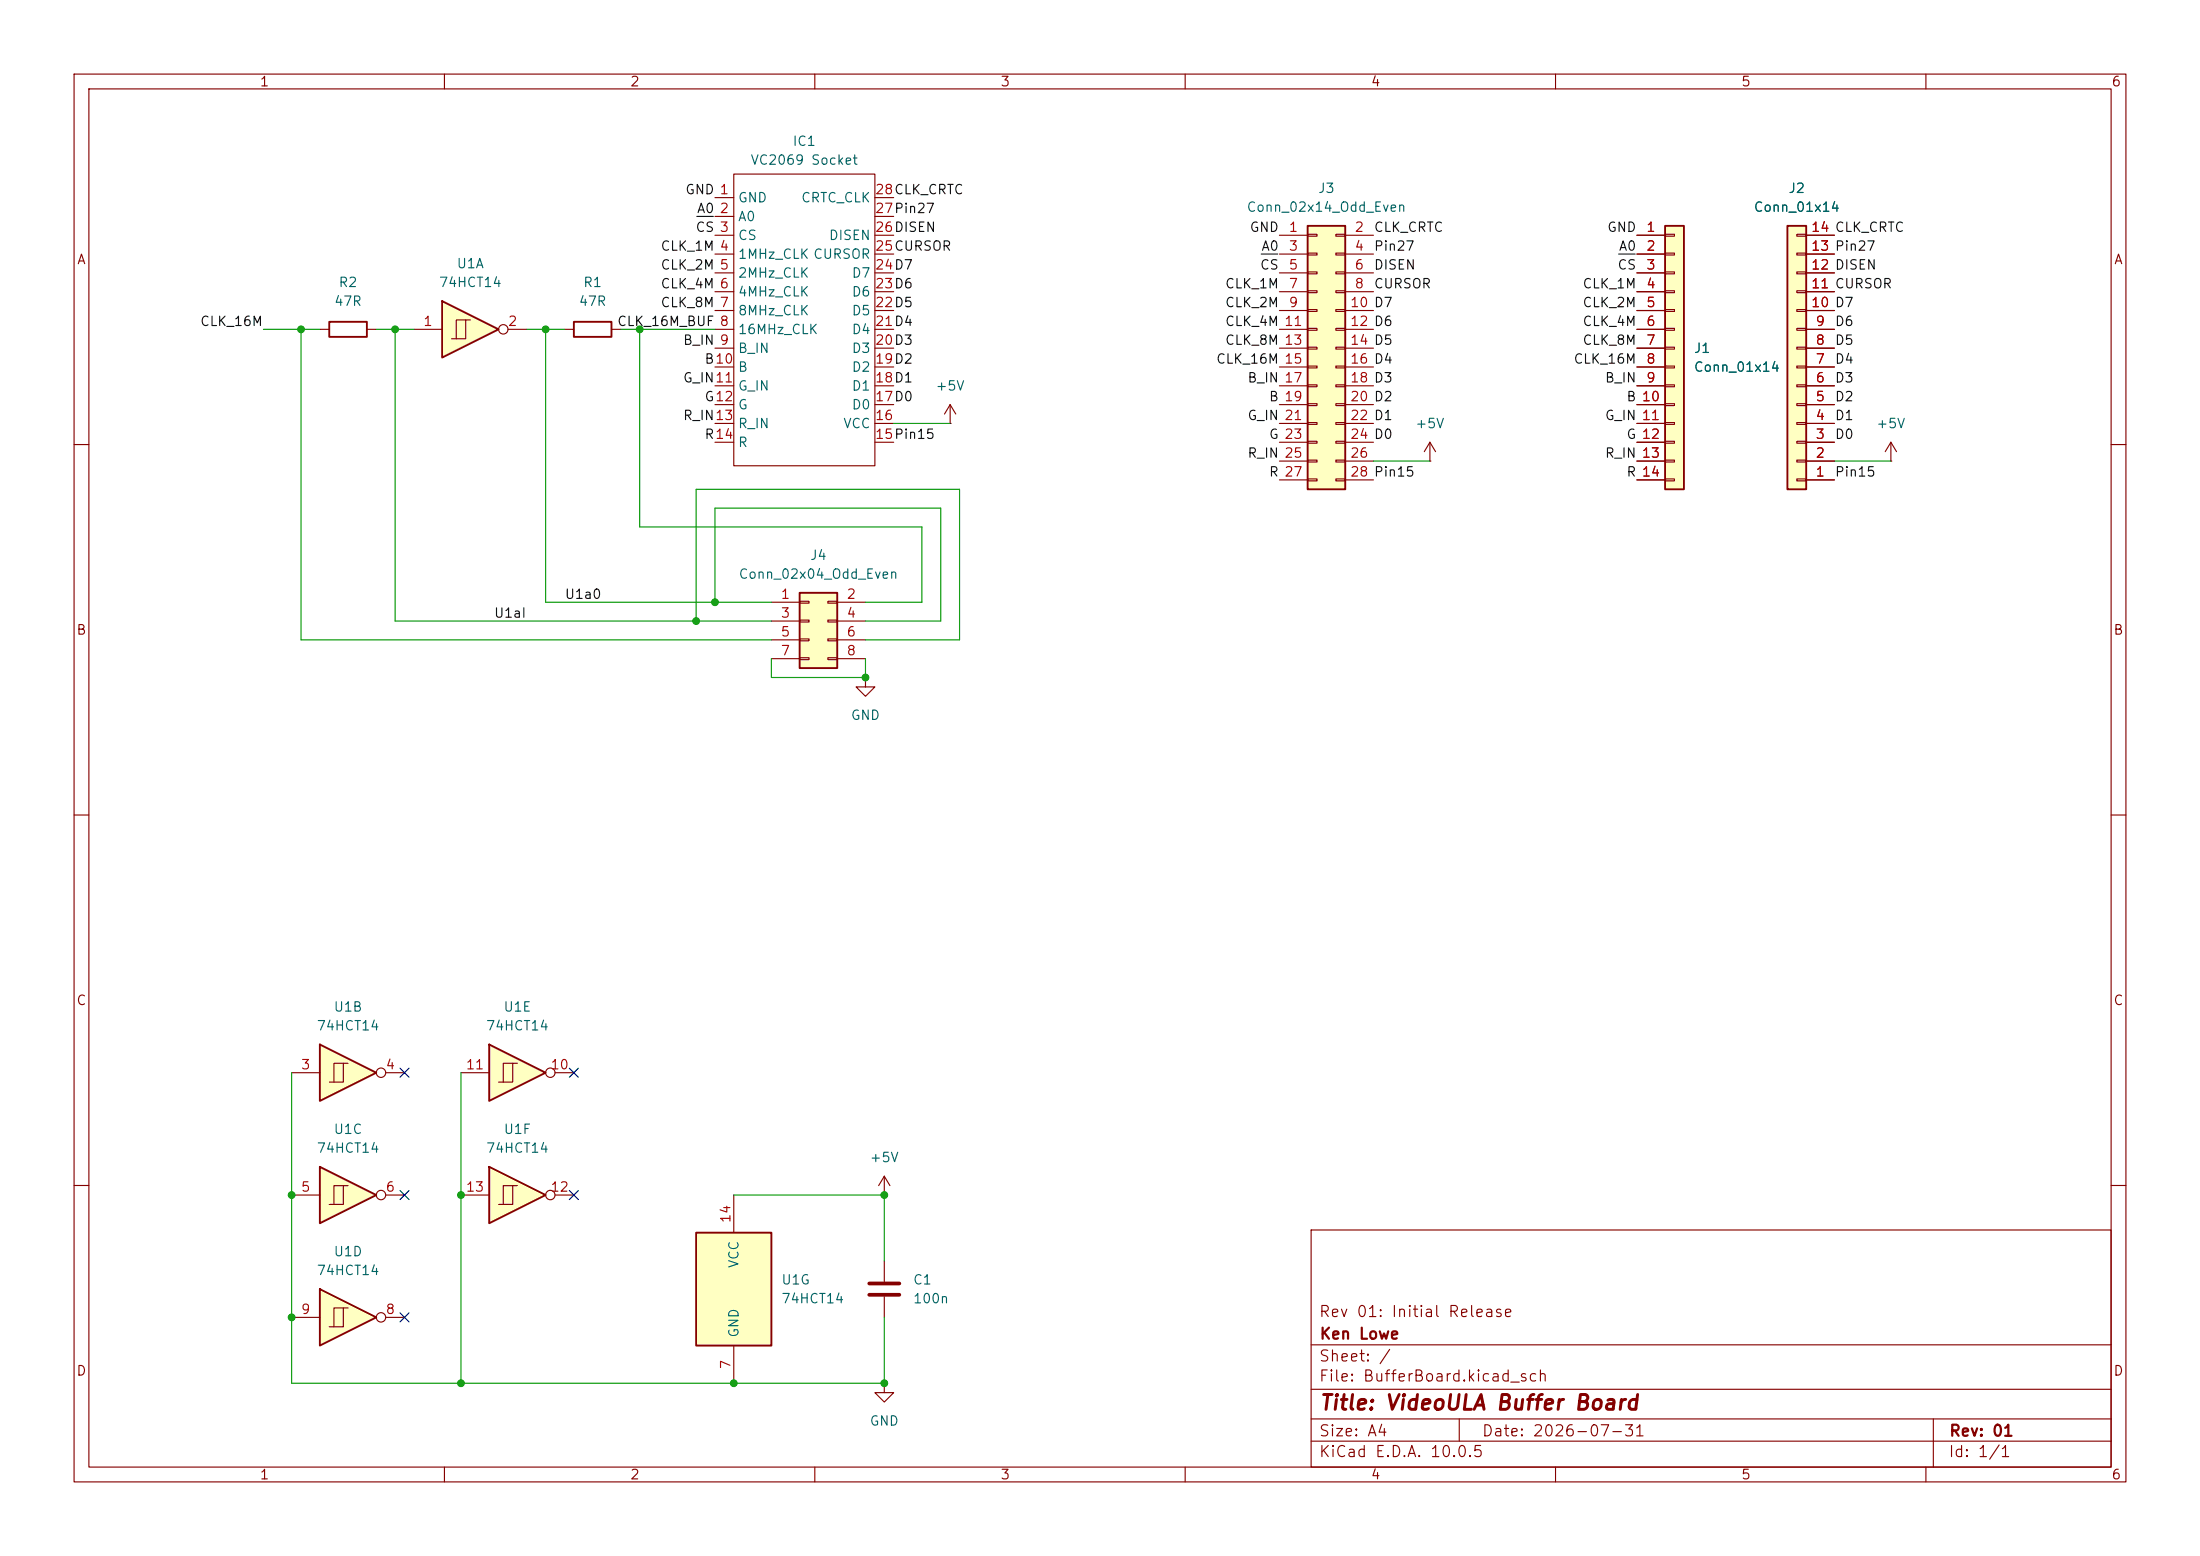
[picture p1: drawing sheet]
<svg xmlns="http://www.w3.org/2000/svg" width="297mm" height="210mm" viewBox="0 0 297 210" stroke-linecap="round" stroke-linejoin="round" font-family="sans-serif">
<g fill="none" stroke="#840000" stroke-width=".15">
<path d="M10 10h277v190h-277zM12 12h273v186h-273zM60 10v2M110 10v2M160 10v2M210 10v2M260 10v2M10 60h2M285 60h2M10 110h2M285 110h2M10 160h2"/>
<path d="M177 166h108v32h-108zM285 160h2M60 198v2M110 198v2M160 198v2M177 194.5h108M177 191.5h108M177 187.5h108M177 181.5h108M197 191.5v3M210 198v2M260 198v2"/>
<path d="M261 191.5v6.5"/>
</g>
<path d="M43.2 141l7.6 3.8-7.6 3.8z" fill="#ffffc2"/>
<path d="M43.2 141l7.6 3.8-7.6 3.8z" fill="none" stroke="#840000" stroke-width=".25"/>
<g fill="none" stroke="#840000" stroke-width=".15">
<path d="M96.5 26.7h2.6M96.5 29.2h2.6M96.5 31.8h2.6M96.5 34.3h2.6M96.5 36.8h2.6M96.5 39.4h2.6M99.1 23.5h19v39.4h-19zM118.1 26.7h2.5M118.1 29.2h2.5M118.1 31.8h2.5M118.1 34.3h2.5M118.1 36.8h2.5"/>
<path d="M118.1 39.4h2.5M96.5 41.9h2.6M96.5 44.5h2.6M96.5 47h2.6M96.5 49.5h2.6M96.5 52.1h2.6M96.5 54.6h2.6M96.5 57.2h2.6M96.5 59.7h2.6M118.1 41.9h2.5M118.1 44.5h2.5M118.1 47h2.5"/>
<path d="M118.1 49.5h2.5M118.1 52.1h2.5M118.1 54.6h2.5M118.1 57.2h2.5M118.1 59.7h2.5M128.3 57.2h.1M128.3 54.6l-.8 1.3M128.3 54.6l.7 1.3M128.3 54.6v2.6M193 59.7l-.7 1.3M193 59.7l.8 1.3M193 59.7v2.5"/>
<path d="M193 62.2h.1M39.4 144.8h3.8M46.4 143.5h-1.3v2.6M47 143.5h-.6v2.6h-2M52.1 144.8h2.5M119.4 186.7v1.3h1.2l-1.2 1.2-1.3-1.2h1.3M119.4 186.7h.1"/>
<circle cx="51.4" cy="144.8" r=".63"/>
</g>
<path d="M66 157.5l7.7 3.8-7.7 3.8z" fill="#ffffc2"/>
<path d="M44.4 43.4h5.1v2.1h-5.1zM66 157.5l7.7 3.8-7.7 3.8z" fill="none" stroke="#840000" stroke-width=".25"/>
<g fill="none" stroke="#840000" stroke-width=".15">
<path d="M43.2 44.5h1.2M49.5 44.5h1.3M62.2 161.3h3.8M69.2 160h-1.3v2.6M69.8 160h-.6v2.6h-1.9M74.9 161.3h2.6"/>
<circle cx="74.3" cy="161.3" r=".63"/>
</g>
<path d="M66 141l7.7 3.8-7.7 3.8z" fill="#ffffc2"/>
<path d="M66 141l7.7 3.8-7.7 3.8z" fill="none" stroke="#840000" stroke-width=".25"/>
<g fill="none" stroke="#840000" stroke-width=".15">
<path d="M62.2 144.8h3.8M69.2 143.5h-1.3v2.6M69.8 143.5h-.6v2.6h-1.9M74.9 144.8h2.6"/>
<circle cx="74.3" cy="144.8" r=".63"/>
</g>
<path d="M43.2 174l7.6 3.8-7.6 3.8z" fill="#ffffc2"/>
<path d="M43.2 174l7.6 3.8-7.6 3.8z" fill="none" stroke="#840000" stroke-width=".25"/>
<g fill="none" stroke="#840000" stroke-width=".15">
<path d="M255.3 59.7l-.8 1.3M255.3 59.7l.7 1.3M255.3 59.7v2.5M255.3 62.2h.1M119.4 158.8l-.8 1.2M119.4 158.8l.7 1.2M119.4 158.8v2.5M39.4 177.8h3.8M46.4 176.5h-1.3v2.6M47 176.5h-.6v2.6h-2M52.1 177.8h2.5M119.4 161.3h.1"/>
<circle cx="51.4" cy="177.8" r=".63"/>
</g>
<path d="M241.3 30.5h2.5v35.5h-2.5z" fill="#ffffc2"/>
<path d="M241.3 30.5h2.5v35.5h-2.5z" fill="none" stroke="#840000" stroke-width=".25"/>
<g fill="none" stroke="#840000" stroke-width=".15">
<path d="M242.6 39.2h1.2v.3h-1.2zM242.6 36.7h1.2v.3h-1.2zM242.6 34.2h1.2v.2h-1.2zM242.6 31.6h1.2v.3h-1.2zM243.8 39.4h3.8M243.8 36.8h3.8M243.8 34.3h3.8M243.8 31.8h3.8M242.6 59.6h1.2v.2h-1.2zM242.6 57h1.2v.3h-1.2zM242.6 54.5h1.2v.2h-1.2zM242.6 51.9h1.2v.3h-1.2z"/>
<path d="M242.6 49.4h1.2v.3h-1.2zM242.6 46.9h1.2v.2h-1.2zM242.6 44.3h1.2v.3h-1.2zM242.6 41.8h1.2v.2h-1.2zM243.8 59.7h3.8M243.8 57.2h3.8M243.8 54.6h3.8M243.8 52.1h3.8M243.8 49.5h3.8M243.8 47h3.8M243.8 44.5h3.8M243.8 41.9h3.8"/>
<path d="M242.6 64.6h1.2v.3h-1.2zM242.6 62.1h1.2v.3h-1.2zM243.8 64.8h3.8M243.8 62.2h3.8"/>
</g>
<path d="M94 166.4h10.1v15.2h-10.1z" fill="#ffffc2"/>
<path d="M94 166.4h10.1v15.2h-10.1z" fill="none" stroke="#840000" stroke-width=".25"/>
<path d="M99.1 161.3v5.1M119.4 170.2v2.8M119.4 175v2.8M99.1 181.6v5.1" fill="none" stroke="#840000" stroke-width=".15"/>
<path d="M117.3 173.2h4.1M117.3 174.8h4.1" fill="none" stroke="#840000" stroke-width=".51"/>
<path d="M107.9 80h5.1v10.2h-5.1z" fill="#ffffc2"/>
<path d="M107.9 80h5.1v10.2h-5.1z" fill="none" stroke="#840000" stroke-width=".25"/>
<g fill="none" stroke="#840000" stroke-width=".15">
<path d="M104.1 81.3h3.8M104.1 83.8h3.8M104.1 86.4h3.8M104.1 88.9h3.8M107.9 81.2h1.3v.2h-1.3zM107.9 83.7h1.3v.2h-1.3zM107.9 86.2h1.3v.3h-1.3zM107.9 88.8h1.3v.2h-1.3zM111.8 81.2h1.2v.2h-1.2zM111.8 83.7h1.2v.2h-1.2zM111.8 86.2h1.2v.3h-1.2zM111.8 88.8h1.2v.2h-1.2z"/>
<path d="M113 81.3h3.8M113 83.8h3.8M113 86.4h3.8M113 88.9h3.8M116.8 91.4v1.3h1.3l-1.3 1.3-1.2-1.3h1.2M116.8 91.4h.1"/>
</g>
<path d="M59.7 40.6l7.6 3.9-7.6 3.8z" fill="#ffffc2"/>
<path d="M59.7 40.6l7.6 3.9-7.6 3.8zM77.5 43.4h5v2.1h-5z" fill="none" stroke="#840000" stroke-width=".25"/>
<g fill="none" stroke="#840000" stroke-width=".15">
<path d="M55.9 44.5h3.8M62.9 43.2h-1.3v2.5M63.5 43.2h-.6v2.5h-1.9M68.6 44.5h2.5M76.2 44.5h1.3M82.5 44.5h1.3"/>
<circle cx="67.9" cy="44.4" r=".63"/>
</g>
<path d="M176.5 30.5h5.1v35.5h-5.1z" fill="#ffffc2"/>
<path d="M176.5 30.5h5.1v35.5h-5.1z" fill="none" stroke="#840000" stroke-width=".25"/>
<g fill="none" stroke="#840000" stroke-width=".15">
<path d="M172.7 31.8h3.8M172.7 34.3h3.8M172.7 36.8h3.8M172.7 39.4h3.8M176.5 31.6h1.3v.3h-1.3zM176.5 34.2h1.3v.2h-1.3zM176.5 36.7h1.3v.3h-1.3zM176.5 39.2h1.3v.3h-1.3zM180.3 31.6h1.3v.3h-1.3zM180.3 34.2h1.3v.2h-1.3zM180.3 36.7h1.3v.3h-1.3zM180.3 39.2h1.3v.3h-1.3z"/>
<path d="M181.6 31.8h3.8M181.6 34.3h3.8M181.6 36.8h3.8M181.6 39.4h3.8M172.7 41.9h3.8M172.7 44.5h3.8M172.7 47h3.8M172.7 49.5h3.8M172.7 52.1h3.8M172.7 54.6h3.8M172.7 57.2h3.8M172.7 59.7h3.8"/>
<path d="M176.5 41.8h1.3v.2h-1.3zM176.5 44.3h1.3v.3h-1.3zM176.5 46.9h1.3v.2h-1.3zM176.5 49.4h1.3v.3h-1.3zM176.5 51.9h1.3v.3h-1.3zM176.5 54.5h1.3v.2h-1.3zM176.5 57h1.3v.3h-1.3zM176.5 59.6h1.3v.2h-1.3zM180.3 41.8h1.3v.2h-1.3zM180.3 44.3h1.3v.3h-1.3zM180.3 46.9h1.3v.2h-1.3zM180.3 49.4h1.3v.3h-1.3z"/>
<path d="M180.3 51.9h1.3v.3h-1.3zM180.3 54.5h1.3v.2h-1.3zM180.3 57h1.3v.3h-1.3zM180.3 59.6h1.3v.2h-1.3zM181.6 41.9h3.8M181.6 44.5h3.8M181.6 47h3.8M181.6 49.5h3.8M181.6 52.1h3.8M181.6 54.6h3.8M181.6 57.2h3.8M181.6 59.7h3.8"/>
<path d="M172.7 62.2h3.8M172.7 64.8h3.8M176.5 62.1h1.3v.3h-1.3zM176.5 64.6h1.3v.3h-1.3zM180.3 62.1h1.3v.3h-1.3zM180.3 64.6h1.3v.3h-1.3zM181.6 62.2h3.8M181.6 64.8h3.8"/>
</g>
<path d="M224.8 30.5h2.5v35.5h-2.5z" fill="#ffffc2"/>
<path d="M224.8 30.5h2.5v35.5h-2.5z" fill="none" stroke="#840000" stroke-width=".25"/>
<g fill="none" stroke="#840000" stroke-width=".15">
<path d="M221 31.8h3.8M221 34.3h3.8M221 36.8h3.8M221 39.4h3.8M224.8 31.6h1.3v.3h-1.3zM224.8 34.2h1.3v.2h-1.3zM224.8 36.7h1.3v.3h-1.3zM224.8 39.2h1.3v.3h-1.3zM221 41.9h3.8M221 44.5h3.8M221 47h3.8M221 49.5h3.8"/>
<path d="M221 52.1h3.8M221 54.6h3.8M221 57.2h3.8M221 59.7h3.8M224.8 41.8h1.3v.2h-1.3zM224.8 44.3h1.3v.3h-1.3zM224.8 46.9h1.3v.2h-1.3zM224.8 49.4h1.3v.3h-1.3zM224.8 51.9h1.3v.3h-1.3zM224.8 54.5h1.3v.2h-1.3zM224.8 57h1.3v.3h-1.3zM224.8 59.6h1.3v.2h-1.3z"/>
<path d="M221 62.2h3.8M221 64.8h3.8M224.8 62.1h1.3v.3h-1.3zM224.8 64.6h1.3v.3h-1.3z"/>
</g>
<path d="M43.2 157.5l7.6 3.8-7.6 3.8z" fill="#ffffc2"/>
<path d="M43.2 157.5l7.6 3.8-7.6 3.8z" fill="none" stroke="#840000" stroke-width=".25"/>
<g fill="none" stroke="#840000" stroke-width=".15">
<path d="M221 31.8h3.8M221 34.3h3.8M221 36.8h3.8M221 39.4h3.8M243.8 31.8h3.8M243.8 34.3h3.8M243.8 36.8h3.8M243.8 39.4h3.8M221 41.9h3.8M221 44.5h3.8M221 47h3.8M221 49.5h3.8"/>
<path d="M221 52.1h3.8M221 54.6h3.8M221 57.2h3.8M221 59.7h3.8M243.8 41.9h3.8M243.8 44.5h3.8M243.8 47h3.8M243.8 49.5h3.8M243.8 52.1h3.8M243.8 54.6h3.8M243.8 57.2h3.8M243.8 59.7h3.8"/>
<path d="M221 62.2h3.8M221 64.8h3.8M243.8 62.2h3.8M243.8 64.8h3.8M39.4 161.3h3.8M46.4 160h-1.3v2.6M47 160h-.6v2.6h-2M52.1 161.3h2.5"/>
<circle cx="51.4" cy="161.3" r=".63"/>
</g>
<path d="M94.1 29.2h2.2M170.3 34.3h2.2M218.5 34.3h2.3" fill="none" stroke="#0f0f0f" stroke-width=".15"/>
<g fill="none" stroke="#009600" stroke-width=".15">
<path d="M35.6 44.5h7.6M40.6 44.5v41.9h63.5M50.8 44.5h5.1M53.3 44.5v39.3h50.8M71.1 44.5h5.1M73.7 44.5v36.8h30.4M83.8 44.5h12.7M86.4 44.5v26.6h38.1v10.2h-7.7M120.6 57.2h7.7M185.4 62.2h7.6M247.6 62.2h7.7M94 83.8v-17.8h35.5v20.4h-12.7"/>
<path d="M96.5 81.3v-12.7h30.5v15.2h-10.2M104.1 88.9v2.5h12.7v-2.5M39.4 144.8v41.9h80v-8.9M62.2 144.8v41.9M99.1 161.3h20.3v8.9"/>
</g>
<path d="M54 144.2l1.2 1.2M55.2 144.2l-1.2 1.2M76.9 144.2l1.2 1.2M78.1 144.2l-1.2 1.2M54 177.2l1.2 1.2M54 160.7l1.2 1.2M55.2 177.2l-1.2 1.2M55.2 160.7l-1.2 1.2M76.9 160.7l1.2 1.2M78.1 160.7l-1.2 1.2" fill="none" stroke="#000084" stroke-width=".15"/>
<g fill="#009600" stroke="#009600" stroke-width=".14">
<circle cx="119.4" cy="186.7" r=".46"/>
<circle cx="99.1" cy="186.7" r=".46"/>
<circle cx="62.2" cy="186.7" r=".46"/>
<circle cx="39.4" cy="177.8" r=".46"/>
<circle cx="116.8" cy="91.4" r=".46"/>
<circle cx="39.4" cy="161.3" r=".46"/>
<circle cx="62.2" cy="161.3" r=".46"/>
<circle cx="119.4" cy="161.3" r=".46"/>
<circle cx="86.4" cy="44.5" r=".46"/>
<circle cx="94" cy="83.8" r=".46"/>
<circle cx="96.5" cy="81.3" r=".46"/>
<circle cx="73.7" cy="44.5" r=".46"/>
<circle cx="53.3" cy="44.5" r=".46"/>
<circle cx="40.6" cy="44.5" r=".46"/>
</g>
<text font-size="2" fill="#840000" x="178" y="190.8">Title: VideoULA Buffer Board</text>
<g font-size="1.5" fill="#840000">
<text x="178" y="178.1">Rev 01: Initial Release</text>
<text x="178" y="184.1">Sheet: /</text>
<text x="178" y="181.1">Ken Lowe</text>
<text x="178" y="186.8">File: BufferBoard.kicad_sch</text>
<text x="178" y="197">KiCad E.D.A. 10.0.5</text>
<text x="178" y="194.2">Size: A4</text>
<text x="200" y="194.2">Date: 2026-07-31</text>
<text x="263" y="197">Id: 1/1</text>
<text x="263" y="194.2">Rev: 01</text>
</g>
<g font-size="1.3" fill="#840000">
<text x="35" y="12">1</text>
<text x="85" y="12">2</text>
<text x="135" y="12">3</text>
<text x="185" y="12">4</text>
<text x="235" y="12">5</text>
<text x="285" y="12">6</text>
<text x="10.3" y="36">A</text>
<text x="285.3" y="36">A</text>
<text x="10.2" y="86">B</text>
<text x="285.2" y="86">B</text>
<text x="10.2" y="136">C</text>
<text x="285.2" y="136">C</text>
<text x="10.2" y="186">D</text>
<text x="285.2" y="186">D</text>
<text x="35" y="200">1</text>
<text x="85" y="200">2</text>
<text x="135" y="200">3</text>
<text x="185" y="200">4</text>
<text x="235" y="200">5</text>
<text x="285" y="200">6</text>
</g>
<g font-size="1.3" fill="#006464">
<text x="101.2" y="22.6">VC2069 Socket</text>
<text x="106.9" y="20">IC1</text>
<text x="99.5" y="27.6">GND</text>
<text x="108.1" y="27.6">CRTC_CLK</text>
<text x="168.2" y="28.9">Conn_02x14_Odd_Even</text>
<text x="177.9" y="26.4">J3</text>
<text x="236.7" y="28.9">Conn_01x14</text>
<text x="241.4" y="26.4">J2</text>
<text x="99.5" y="30.2">A0</text>
<text x="99.5" y="32.7">CS</text>
<text x="99.5" y="35.3">1MHz_CLK CURSOR</text>
<text x="111.8" y="32.7">DISEN</text>
<text x="45" y="41.6">47R</text>
<text x="45.6" y="39.1">R2</text>
<text x="59.2" y="39.1">74HCT14</text>
<text x="61.6" y="36.5">U1A</text>
<text x="78" y="41.6">47R</text>
<text x="78.6" y="39.1">R1</text>
<text x="99.5" y="37.8">2MHz_CLK</text>
<text x="99.5" y="40.3">4MHz_CLK</text>
<text x="114.9" y="40.3">D6</text>
<text x="114.9" y="37.8">D7</text>
<text x="99.5" y="42.9">8MHz_CLK</text>
<text x="99.5" y="45.4">16MHz_CLK</text>
<text x="99.5" y="48">B_IN</text>
<text x="114.9" y="48">D3</text>
<text x="114.9" y="45.4">D4</text>
<text x="114.9" y="42.9">D5</text>
<text x="228.6" y="48">J1</text>
<text x="99.5" y="50.5">B</text>
<text x="99.5" y="53">G_IN</text>
<text x="114.9" y="53">D1</text>
<text x="114.9" y="50.5">D2</text>
<text x="126.2" y="53">+5V</text>
<text x="228.6" y="50.5">Conn_01x14</text>
<text x="99.5" y="55.6">G</text>
<text x="99.5" y="58.1">R_IN</text>
<text x="113.7" y="58.1">VCC</text>
<text x="114.9" y="55.6">D0</text>
<text x="191" y="58.1">+5V</text>
<text x="253.2" y="58.1">+5V</text>
<text x="99.5" y="60.7">R</text>
<text x="109.3" y="75.9">J4</text>
<text x="99.6" y="78.4">Conn_02x04_Odd_Even</text>
<text x="114.8" y="97.5">GND</text>
<text x="45" y="136.9">U1B</text>
<text x="67.9" y="136.9">U1E</text>
<text x="42.7" y="139.4">74HCT14</text>
<text x="65.5" y="139.4">74HCT14</text>
<text x="42.7" y="155.9">74HCT14</text>
<text x="45" y="153.4">U1C</text>
<text x="65.5" y="155.9">74HCT14</text>
<text x="67.9" y="153.4">U1F</text>
<text x="117.3" y="157.2">+5V</text>
<text x="42.7" y="172.4">74HCT14</text>
<text x="45" y="169.9">U1D</text>
<text x="100" y="171.2" transform="rotate(-90 100 171.2)">VCC</text>
<text x="105.4" y="173.7">U1G</text>
<text x="123.2" y="173.7">C1</text>
<text x="105.4" y="176.2">74HCT14</text>
<text x="123.2" y="176.2">100n</text>
<text x="100" y="180.6" transform="rotate(-90 100 180.6)">GND</text>
<text x="117.3" y="192.7">GND</text>
</g>
<g font-size="1.3" fill="#0f0f0f">
<text x="92.4" y="26.5">GND 1</text>
<text x="94" y="29.1">A0</text>
<text x="89.1" y="34.2">CLK_1M 4</text>
<text x="93.8" y="31.6">CS 3</text>
<text x="168.6" y="31.6">GND</text>
<text x="170.2" y="34.2">A0</text>
<text x="185.4" y="34.2">Pin27</text>
<text x="185.4" y="31.6">CLK_CRTC</text>
<text x="216.9" y="31.6">GND</text>
<text x="218.5" y="34.2">A0</text>
<text x="89.1" y="39.2">CLK_4M 6</text>
<text x="89.1" y="41.8">CLK_8M 7</text>
<text x="89.1" y="36.7">CLK_2M 5</text>
<text x="165.3" y="39.2">CLK_1M</text>
<text x="165.3" y="41.8">CLK_2M</text>
<text x="170" y="36.7">CS</text>
<text x="185.4" y="39.2">CURSOR</text>
<text x="185.4" y="36.7">DISEN</text>
<text x="213.6" y="39.2">CLK_1M</text>
<text x="213.6" y="41.8">CLK_2M</text>
<text x="218.3" y="36.7">CS</text>
<text x="26.9" y="44.3">CLK_16M</text>
<text x="83.2" y="44.3">CLK_16M_BUF 8</text>
<text x="92.1" y="46.9">B_IN 9</text>
<text x="165.3" y="44.3">CLK_4M 11</text>
<text x="165.3" y="46.9">CLK_8M 13</text>
<text x="213.6" y="44.3">CLK_4M</text>
<text x="213.6" y="46.9">CLK_8M</text>
<text x="247.6" y="44.3">D6</text>
<text x="247.6" y="46.9">D5</text>
<text x="92.1" y="51.9">G_IN11</text>
<text x="95" y="49.4">B10</text>
<text x="164.1" y="49.4">CLK_16M 15</text>
<text x="168.3" y="51.9">B_IN 17</text>
<text x="212.3" y="49.4">CLK_16M</text>
<text x="216.6" y="51.9">B_IN</text>
<text x="247.6" y="49.4">D4</text>
<text x="247.6" y="51.9">D3</text>
<text x="92.1" y="57">R_IN13</text>
<text x="95" y="59.6">R14</text>
<text x="95" y="54.5">G12</text>
<text x="168.3" y="57">G_IN 21</text>
<text x="171.2" y="59.6">G 23</text>
<text x="171.2" y="54.5">B 19</text>
<text x="216.6" y="57">G_IN 11</text>
<text x="219.5" y="59.6">G 12</text>
<text x="219.5" y="54.5">B 10</text>
<text x="247.6" y="54.5">D2</text>
<text x="247.6" y="57">D1</text>
<text x="247.6" y="59.6">D0</text>
<text x="168.3" y="62.1">R_IN 25</text>
<text x="171.2" y="64.6">R 27</text>
<text x="216.6" y="62.1">R_IN 13</text>
<text x="219.5" y="64.6">R 14</text>
<text x="247.6" y="64.6">Pin15</text>
<text x="66.6" y="83.7">U1aI</text>
<text x="76.2" y="81.2">U1a0</text>
</g>
<g font-size="1.3" fill="#a90000">
<text x="97.1" y="29.1">2</text>
<text x="118" y="29.1">27Pin27</text>
<text x="118" y="26.5">28CLK_CRTC</text>
<text x="118" y="34.2">25CURSOR</text>
<text x="118" y="31.6">26DISEN</text>
<text x="173.9" y="31.6">1</text>
<text x="173.9" y="34.2">3</text>
<text x="182.8" y="31.6">2</text>
<text x="182.8" y="34.2">4</text>
<text x="222.2" y="31.6">1</text>
<text x="222.2" y="34.2">2</text>
<text x="244.4" y="34.2">13 Pin27</text>
<text x="244.4" y="31.6">14 CLK_CRTC</text>
<text x="244.4" y="34.2">13</text>
<text x="244.4" y="31.6">14</text>
<text x="118" y="41.8">22D5</text>
<text x="118" y="39.2">23D6</text>
<text x="118" y="36.7">24D7</text>
<text x="173.9" y="36.7">5</text>
<text x="173.9" y="39.2">7</text>
<text x="173.9" y="41.8">9</text>
<text x="182.2" y="41.8">10 D7</text>
<text x="182.8" y="36.7">6</text>
<text x="182.8" y="39.2">8</text>
<text x="222.2" y="36.7">3</text>
<text x="222.2" y="39.2">4</text>
<text x="222.2" y="41.8">5</text>
<text x="244.4" y="41.8">10 D7</text>
<text x="244.4" y="39.2">11 CURSOR</text>
<text x="244.4" y="36.7">12 DISEN</text>
<text x="244.4" y="41.8">10</text>
<text x="244.4" y="39.2">11</text>
<text x="244.4" y="36.7">12</text>
<text x="57.1" y="44.3">1</text>
<text x="68.5" y="44.3">2</text>
<text x="118" y="46.9">20D3</text>
<text x="118" y="44.3">21D4</text>
<text x="182.2" y="44.3">12 D6</text>
<text x="182.2" y="46.9">14 D5</text>
<text x="222.2" y="44.3">6</text>
<text x="222.2" y="46.9">7</text>
<text x="245" y="46.9">8</text>
<text x="245" y="44.3">9</text>
<text x="118" y="51.9">18D1</text>
<text x="118" y="49.4">19D2</text>
<text x="182.2" y="49.4">16 D4</text>
<text x="182.2" y="51.9">18 D3</text>
<text x="222.2" y="49.4">8</text>
<text x="222.2" y="51.9">9</text>
<text x="245" y="51.9">6</text>
<text x="245" y="49.4">7</text>
<text x="118" y="59.6">15Pin15</text>
<text x="118" y="57">16</text>
<text x="118" y="54.5">17D0</text>
<text x="182.2" y="54.5">20 D2</text>
<text x="182.2" y="57">22 D1</text>
<text x="182.2" y="59.6">24 D0</text>
<text x="221.5" y="54.5">10</text>
<text x="221.5" y="57">11</text>
<text x="221.5" y="59.6">12</text>
<text x="245" y="59.6">3</text>
<text x="245" y="57">4</text>
<text x="245" y="54.5">5</text>
<text x="182.2" y="62.1">26</text>
<text x="182.2" y="64.6">28 Pin15</text>
<text x="221.5" y="62.1">13</text>
<text x="221.5" y="64.6">14</text>
<text x="245" y="64.6">1</text>
<text x="245" y="62.1">2</text>
<text x="105.3" y="81.1">1</text>
<text x="105.3" y="83.7">3</text>
<text x="114.2" y="81.1">2</text>
<text x="114.2" y="83.7">4</text>
<text x="105.3" y="86.2">5</text>
<text x="105.3" y="88.8">7</text>
<text x="114.2" y="86.2">6</text>
<text x="114.2" y="88.8">8</text>
<text x="40.5" y="144.6">3</text>
<text x="52" y="144.6">4</text>
<text x="62.8" y="144.6">11</text>
<text x="74.2" y="144.6">10</text>
<text x="40.5" y="161.2">5</text>
<text x="52" y="161.2">6</text>
<text x="62.8" y="161.2">13</text>
<text x="74.2" y="161.2">12</text>
<text x="98.9" y="165.2" transform="rotate(-90 98.9 165.2)">14</text>
<text x="40.5" y="177.7">9</text>
<text x="52" y="177.7">8</text>
<text x="98.9" y="184.9" transform="rotate(-90 98.9 184.9)">7</text>
</g>
</svg>
